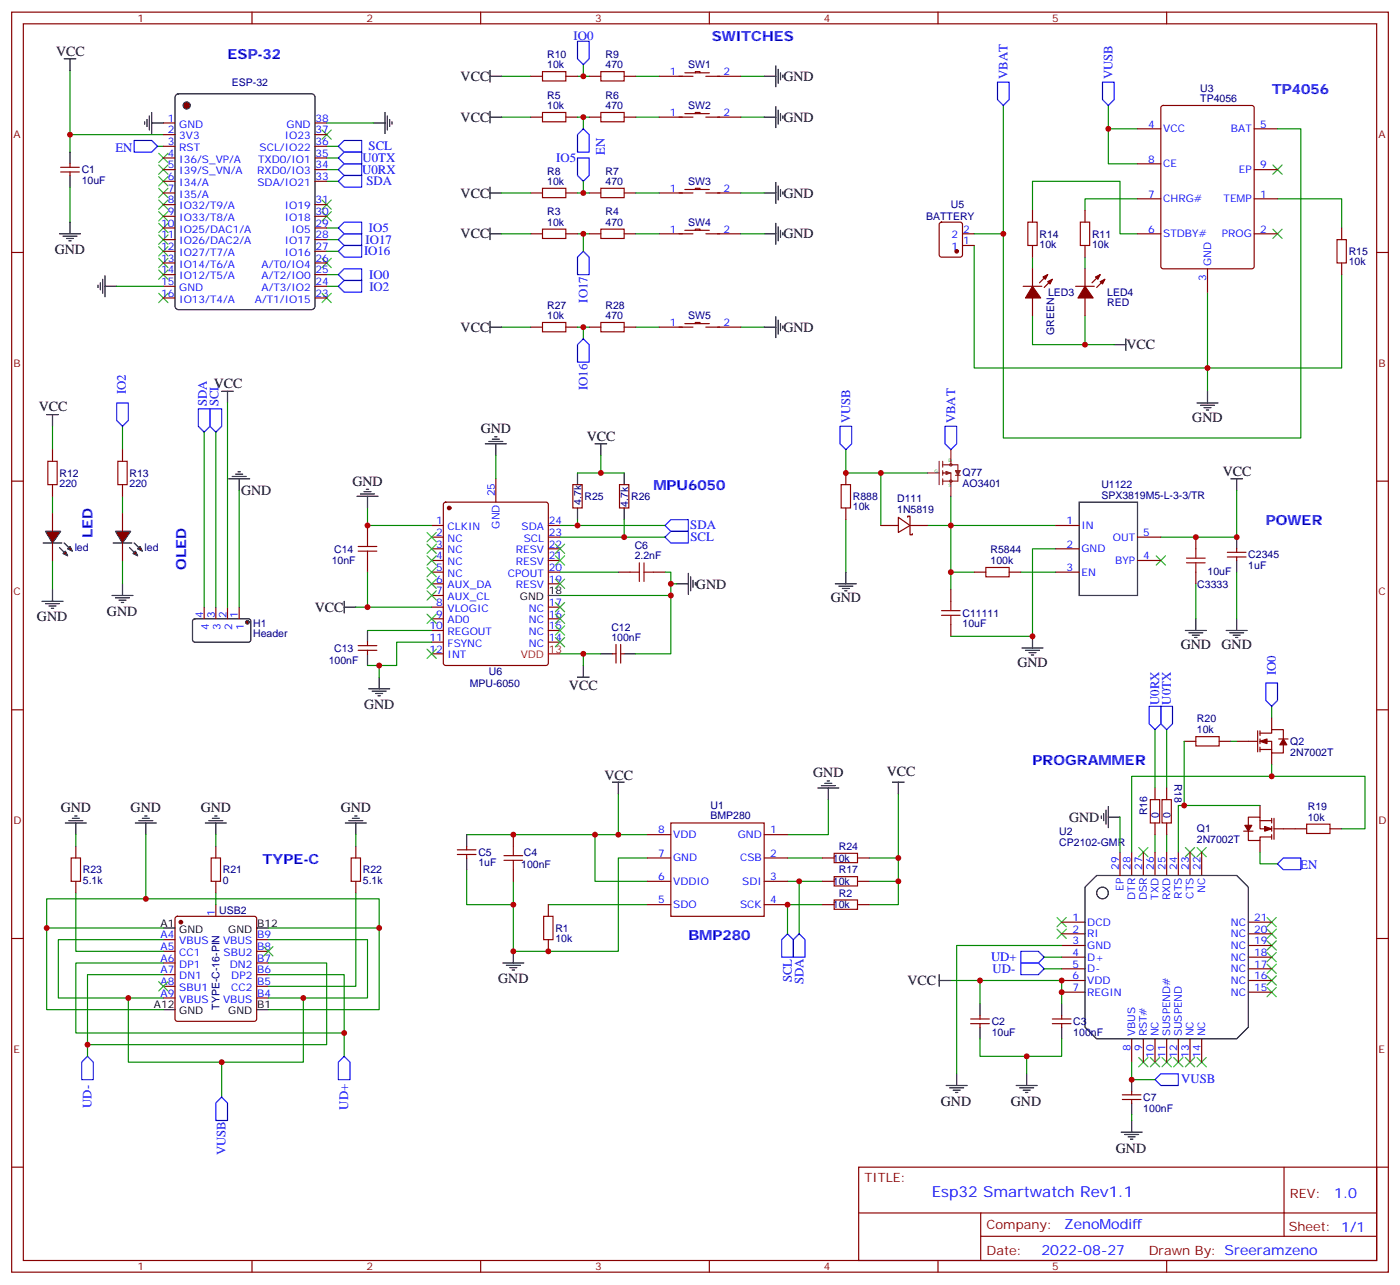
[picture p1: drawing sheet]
<svg xmlns="http://www.w3.org/2000/svg" width="423mm" height="389mm" viewBox="0 0 423 389" stroke-linecap="round" stroke-linejoin="round" font-family="sans-serif">
<g fill="none" stroke="#870000" stroke-width=".35">
<path d="M3.5 3.7h416.3v381h-416.3zM7.1 7.2h409.2v373.9h-409.2zM76.2 3.7v3.5M145.3 3.7v3.5M214.5 3.7v3.5M283.6 3.7v3.5M352.8 3.7v3.5M18.3 52h5.7M18.3 50.6h5.7M21.2 49.5v1.1M21.2 52v1.1M3.5 76.3h3.6"/>
<path d="M416.3 76.3h3.5M3.5 145.5h3.6M416.3 145.5h3.5M3.5 214.6h3.6M416.3 214.6h3.5M3.5 283.8h3.6M416.3 283.8h3.5M3.5 352.9h3.6M259.6 352.9h156.7v28.2h-156.7zM388.3 352.9v20.9M416.3 352.9h3.5M259.7 366.8h156.4"/>
<path d="M296.6 373.8h119.5M296.6 366.8v14.1M76.2 381.1v3.6M145.3 381.1v3.6M214.5 381.1v3.6M283.6 381.1v3.6M352.8 381.1v3.6"/>
</g>
<g fill="none" stroke="#008700" stroke-width=".35">
<path d="M21.2 21.3v19.4h28.2M21.2 40.7v5.3M21.2 56.6v10.6M47.6 44.2h1.8M98.8 44.2h3.5M98.8 54.8h3.5M98.8 51.3h3.5M98.8 47.8h3.5M98.8 68.9h3.5M98.8 72.5h3.5M98.8 86.6h3.5M98.8 83h3.5"/>
<path d="M15.9 128.9v7.1M15.9 150.1v5.3M15.9 169.5v8.8"/>
</g>
<g fill="none" stroke="#3c3" stroke-width=".35">
<path d="M97.4 39.3l2.8 2.8M100.2 39.3l-2.8 2.8M48 56.9l2.8 2.9M48 53.4l2.8 2.8M48 49.9l2.8 2.8M48 46.4l2.8 2.8M50.8 56.9l-2.8 2.9M50.8 53.4l-2.8 2.8M50.8 49.9l-2.8 2.8M50.8 46.4l-2.8 2.8M48 78.1l2.8 2.8M48 74.6l2.8 2.8"/>
<path d="M48 71l2.8 2.9M48 67.5l2.8 2.8M48 64l2.8 2.8M48 60.5l2.8 2.8M50.8 78.1l-2.8 2.8M50.8 74.6l-2.8 2.8M50.8 71l-2.8 2.9M50.8 67.5l-2.8 2.8M50.8 64l-2.8 2.8M50.8 60.5l-2.8 2.8M97.4 78.1l2.8 2.8M97.4 64l2.8 2.8"/>
<path d="M97.4 60.5l2.8 2.8M100.2 78.1l-2.8 2.8M100.2 64l-2.8 2.8M100.2 60.5l-2.8 2.8M48 88.7l2.8 2.8M48 81.6l2.8 2.9M50.8 88.7l-2.8 2.8M50.8 81.6l-2.8 2.9M97.4 88.7l2.8 2.8M100.2 88.7l-2.8 2.8"/>
</g>
<g fill="none" stroke="#000" stroke-width=".35">
<path d="M21.2 46v3.5M21.2 53.1v3.5M18 70.7h6.3M19 71.4h4.3M20.1 72.1h2.1M20.8 72.8h.7M21.2 67.2v3.5M14.1 125.4h3.5M15.9 125.4v3.5M15.9 178.3v3.5M12.7 181.8h6.3M13.8 182.5h4.2"/>
<path d="M14.8 183.2h2.1M15.5 183.9h.7"/>
</g>
<g fill="#870000" stroke="#000" stroke-width=".35">
<path d="M13.8 160.7h4.5l-2.4 3.5z"/>
<path d="M13.1 164.2h5.6z"/>
<path d="M19.4 164.2l1.4 1.4z"/>
<path d="M18 165.6l1.4 1.4z"/>
<path d="M20.5 165.9l.7-.7 .7 1.5z"/>
<path d="M19 167.4l.8-.7 .7 1.4z"/>
</g>
<path d="M15.9 136v3.5M15.9 146.5v3.6M15.9 155.4v5.3M15.9 164.2v5.3" fill="none" stroke="#870000" stroke-width=".35"/>
<path d="M14.5 139.5h2.8v7h-2.8z" fill="none" stroke="#a10000" stroke-width=".35"/>
<path d="M37 128.9v7.1M37 150.1v5.3M37 169.5v7" fill="none" stroke="#008700" stroke-width=".35"/>
<path d="M35.3 121.8h3.5v5.3l-1.8 1.8-1.7-1.8z" fill="none" stroke="#00f" stroke-width=".35"/>
<path d="M37 176.5v3.6M33.9 180.1h6.3M34.9 180.8h4.3M36 181.5h2.1M36.7 182.2h.7" fill="none" stroke="#000" stroke-width=".35"/>
<g fill="#870000" stroke="#000" stroke-width=".35">
<path d="M34.9 160.7h4.6l-2.5 3.5z"/>
<path d="M34.2 164.2h5.7z"/>
<path d="M40.6 164.2l1.4 1.4z"/>
<path d="M39.2 165.6l1.4 1.4z"/>
<path d="M41.6 165.9l.7-.7 .7 1.5z"/>
<path d="M40.9 166.7l.7 1.4-1.4-.7z"/>
</g>
<path d="M37 136v3.5M37 146.5v3.6M37 155.4v5.3M37 164.2v5.3" fill="none" stroke="#870000" stroke-width=".35"/>
<path d="M35.6 139.5h2.9v7h-2.9z" fill="none" stroke="#a10000" stroke-width=".35"/>
<path d="M102.3 83l1.8-1.7h5.3v3.5h-5.3z" fill="none" stroke="#00f" stroke-width=".35"/>
<path d="M53.2 28.8l.8-.4h40.2l.8 .4 .2 .6v63.2l-.4 .8-.6 .2h-40.2l-.9-.5-.2-.5v-63.2z" fill="none" stroke="#000" stroke-width=".35"/>
<circle cx="56.4" cy="31.9" r="1.06" fill="#870000" stroke="#000" stroke-width=".35"/>
<g fill="none" stroke="#870000" stroke-width=".35">
<path d="M49.4 37.2h3.5M95.2 37.2h3.6M160.5 35.4h3.5M160.5 23.1h3.5M171.1 35.4h3.5M171.1 23.1h3.5M178.2 35.4h3.5M178.2 23.1h3.5M188.7 35.4h3.6M188.7 23.1h3.6M199.3 35.4h10.2M199.3 23.1h10.2"/>
<path d="M207.1 34.4h7.4M207.1 22h7.4M210.3 34.4v-.4h1.4v.4M210.3 22v-.3h1.4v.3M213.4 35.4h10.6M213.4 23.1h10.6M49.4 40.7h3.5M49.4 44.2h3.5M49.4 47.8h3.5M49.4 51.3h3.5M49.4 54.8h3.5M49.4 58.3h3.5"/>
<path d="M95.2 40.7h3.6M95.2 44.2h3.6M95.2 47.8h3.6M95.2 51.3h3.6M95.2 54.8h3.6M160.5 58.3h3.5M171.1 58.3h3.5M178.2 58.3h3.5M188.7 58.3h3.6M199.3 58.3h10.2M207.1 57.3h7.4M210.3 57.3v-.4h1.4v.4"/>
<path d="M213.4 58.3h10.6M49.4 61.9h3.5M49.4 65.4h3.5M49.4 68.9h3.5M49.4 72.5h3.5M49.4 76h3.5M49.4 79.5h3.5M95.2 61.9h3.6M95.2 65.4h3.6M95.2 68.9h3.6M95.2 72.5h3.6M95.2 76h3.6"/>
<path d="M95.2 79.5h3.6M160.5 70.7h3.5M171.1 70.7h3.5M178.2 70.7h3.5M188.7 70.7h3.6M199.3 70.7h10.2M207.1 69.6h7.4M210.3 69.6v-.3h1.4v.3M213.4 70.7h10.6M49.4 83h3.5M49.4 86.6h3.5M49.4 90.1h3.5"/>
<path d="M95.2 83h3.6M95.2 86.6h3.6M95.2 90.1h3.6"/>
</g>
<path d="M174.6 12.5h3.6v5.3l-1.8 1.7-1.8-1.7zM176.4 38.9l1.8 1.8v5.3h-3.6v-5.3zM40.6 42.5h5.3l1.7 1.7-1.7 1.8h-5.3zM102.3 54.8l1.8-1.7h5.3v3.5h-5.3zM102.3 51.3l1.8-1.8h5.3v3.6h-5.3zM104.1 46h5.3v3.5h-5.3l-1.8-1.7zM104.1 42.5h5.3v3.5h-5.3l-1.8-1.8zM174.6 47.8h3.6v5.3l-1.8 1.7-1.8-1.7zM104.1 70.7h5.3v3.5h-5.3l-1.8-1.7zM104.1 67.2h5.3v3.5h-5.3l-1.8-1.8zM174.6 77.8l1.8-1.8 1.8 1.8v5.2h-3.6zM102.3 86.6l1.8-1.8h5.3v3.5h-5.3z" fill="none" stroke="#00f" stroke-width=".35"/>
<g fill="none" stroke="#000" stroke-width=".35">
<path d="M19.4 17.8h3.5M21.2 17.8v3.5M234.6 19.9v6.3M43.7 36.8v.7M44.4 36.1v2.1M45.2 35.1v4.2M45.9 37.2h3.5M45.9 34v6.4M112.9 37.2h3.5M116.4 34v6.4M117.1 35.1v4.2M117.8 36.1v2.1"/>
<path d="M118.5 36.8v.7M148.2 21.3v3.5M148.2 33.7v3.5M148.2 35.4h3.5M148.2 23.1h3.5M231.1 35.4h3.5M231.1 23.1h3.5M234.6 32.2v6.4M235.3 21v4.2M235.3 33.3v4.2M236 22v2.1M236 34.4v2.1"/>
<path d="M236.7 22.7v.7M236.7 35.1v.7M148.2 58.3h3.5M148.2 56.6v3.5M231.1 58.3h3.5M234.6 55.2v6.3M235.3 56.2v4.3M236 57.3v2.1M236.7 58v.7M148.2 68.9v3.6M148.2 70.7h3.5M231.1 70.7h3.5"/>
<path d="M234.6 67.5v6.4M235.3 68.6v4.2M236 69.6v2.2M236.7 70.3v.7M29.6 86.2v.7M30.3 85.5v2.1M31 84.5v4.2M31.7 86.6h3.6M31.7 83.4v6.3M58.4 187.3l.5-.2 16.5 .1 .4 .6v5.9l-.7 .5-16.5-.1-.4-.6v-5.7z"/>
</g>
<g fill="none" stroke="#008700" stroke-width=".35">
<path d="M176.4 19.5v3.6M98.8 37.2h14.1M151.7 35.4h8.8M151.7 23.1h8.8M174.6 35.4h3.6M174.6 23.1h3.6M176.4 35.4v3.5M192.3 35.4h7M192.3 23.1h7M224 35.4h7.1M224 23.1h7.1M151.7 58.3h8.8"/>
<path d="M174.6 58.3h3.6M176.4 54.8v3.5M192.3 58.3h7M224 58.3h7.1M151.7 70.7h8.8M174.6 70.7h3.6M176.4 70.7v5.3M192.3 70.7h7M224 70.7h7.1M35.3 86.6h14.1"/>
</g>
<path d="M164 34h7.1v2.8h-7.1zM164 21.7h7.1v2.8h-7.1zM181.7 34h7v2.8h-7zM181.7 21.7h7v2.8h-7zM164 56.9h7.1v2.9h-7.1zM181.7 56.9h7v2.9h-7zM164 69.3h7.1v2.8h-7.1zM181.7 69.3h7v2.8h-7z" fill="none" stroke="#a10000" stroke-width=".35"/>
<circle cx="74.8" cy="188.2" r=".53" fill="#870000" stroke="#000" stroke-width=".35"/>
<g fill="none" stroke="#870000" stroke-width=".35">
<path d="M344 38.9h7M351.2 32.1l.5-.2h26.8l.7 .4v48.3l-.4 .6-27.1 .1-.6-.5-.1-48.2zM379.2 38.9h7.1M344 49.5h7M379.2 51.3h7.1M284.2 67.4l.5-.2h5.6l.7 .4v9.4l-.4 .7-5.9 .1-.7-.5v-9.4zM291 74.2h3.6M291 70.7h3.6M312.2 63.6v3.6M312.2 74.2v3.6M328.1 63.6v3.6M328.1 74.2v3.6"/>
<path d="M344 70.7h7M344 60.1h7M379.2 70.7h7.1M379.2 60.1h7.1M405.7 68.9v3.6M405.7 79.5v3.5M160.5 98.9h3.5M171.1 98.9h3.5M178.2 98.9h3.5M188.7 98.9h3.6M199.3 98.9h10.2M207.1 97.9h7.4"/>
<path d="M210.3 97.9v-.4h1.4v.4M213.4 98.9h10.6M309.4 86.6h5.6M312.2 81.3v5.3M312.2 90.1v5.3M316.8 83l-2.5 2.5M318.2 84.5l-2.5 2.4M325.3 86.6h5.6M328.1 81.3v5.3M328.1 90.1v5.3M332.7 83l-2.5 2.5M334.1 84.5l-2.5 2.4"/>
<path d="M365.1 81.3v7M111.1 158.9v3.5M130.5 158.9h3.6M134.3 152l.5-.2h30.3l.7 .5v48.2l-.5 .7h-30.5l-.7-.4v-48.3zM149.9 144.8v7M165.8 158.9h3.5M173.2 146.5h2.8v7.1h-2.8zM187.3 146.5h2.8v7.1h-2.8zM255.8 143v3.5M255.8 153.6v3.5M266.3 158.9h5.3M271.6 156.4l3.6 2.5-3.6 2.1z"/>
<path d="M274.5 156.4v-.3h.7v2.8M275.2 158.9v2.8h.7v-.3M275.2 158.9h5.3M319.3 158.9h7M111.1 169.5v3.5M130.5 162.4h3.6M130.5 165.9h3.6M130.5 169.5h3.6M130.5 173h3.6M130.5 176.5h3.6M165.8 162.4h3.5M165.8 165.9h3.5"/>
<path d="M165.8 169.5h3.5M165.8 173h3.5M165.8 176.5h3.5M187 173h3.5M197.6 173h3.5M287.5 178.3v3.5M294.6 173h3.5M305.2 173h3.5M319.3 165.9h7M319.3 173h7M344 162.4h7M344 169.5h7"/>
<path d="M361.6 162.4v3.5M361.6 173v3.5M371.1 168.4h5.7M371.1 167h5.7M373.9 165.9v1.1M373.9 168.4v1.1M61.7 183.6v3.5M65.3 183.6v3.5M68.8 183.6v3.5M72.3 183.6v3.5M108.3 195.2h5.6M108.3 196.6h5.6"/>
<path d="M111.1 194.2v1M111.1 196.6v1.1M130.5 180.1h3.6M130.5 183.6h3.6M130.5 187.1h3.6M130.5 190.6h3.6M130.5 194.2h3.6M130.5 197.7h3.6M165.8 183.6h3.5M165.8 187.1h3.5M165.8 190.6h3.5M165.8 194.2h3.5"/>
<path d="M185.2 197.7h1.1M186.3 194.9v5.6M187.7 197.7h1M187.7 194.9v5.6M287.5 188.9v3.5M384.5 217.1v3.5M349.2 238.3v3.5M352.8 238.3v3.5M358.1 224.2h3.5M368.7 224.2h3.5M373.9 224.2h6.4M380.3 221v6.3"/>
<path d="M381 224.2h3.5v3.5h3.6v-2.5M381 221.7h3.5v-1.1h3.6v2.8M381 221v1.4M381 223.4v1.5M381 225.9v1.4M381 226.6h3.5M384.5 227.7v3.5M386.6 223.4h2.9M22.9 255.9v3.5M65.3 255.9v3.5M107.6 255.9v3.5M138.3 258.4h5.6"/>
<path d="M138.3 257h5.6M141.1 255.9v1.1M141.1 258.4v1M155.2 252.4v3.5M195.8 259.4h7M195.8 252.4h7M202.8 248.8h28.3v28.3h-28.3zM231.1 259.4h7M231.1 252.4h7M248.7 259.4h3.5M259.3 259.4h3.5M338.7 257.7v7"/>
<path d="M342.2 257.7v7M345.7 257.7v7M349.2 248.8v3.6M349.2 257.7v7M352.8 248.8v3.6M352.8 257.7v7M356.3 257.7v7M359.8 257.7v7M363.4 257.7v7M376.1 251.3h2.8M377.5 249.6v-2.5h3.5v3.5h3.5M377.5 251.3v2.8h3.5v-1h3.5"/>
<path d="M381 243.6v3.5M381 254.1v3.6M381 248.1h3.5M384.5 247.4v1.4M384.5 249.9v1.4M384.5 252.4v1.4M385.2 250.6h9.9M385.2 247.4v6.4M402.2 250.6h3.5M22.9 266.5v3.5M53.2 277.3l.4-.2h23.3l.5 .2 .2 .5v30.3l-.2 .5-.5 .2h-23.3l-.5-.2-.2-.5v-30.3zM65.3 266.5v3.5"/>
<path d="M65.3 273.5v3.6M107.6 266.5v3.5M155.2 263v3.5M165.8 273.5v3.6M195.8 273.5h7M195.8 266.5h7M231.1 273.5h7M231.1 266.5h7M248.7 273.5h3.5M248.7 266.5h3.5M259.3 273.5h3.5M259.3 266.5h3.5"/>
<path d="M321 278.8h7.1M377.5 278.8h7M49.4 284.1h3.5M49.4 287.7h3.5M49.4 291.2h3.5M49.4 294.7h3.5M49.4 298.2h3.5M77.6 284.1h3.5M77.6 287.7h3.5M77.6 291.2h3.5M77.6 294.7h3.5M77.6 298.2h3.5"/>
<path d="M165.8 284.1v3.6M321 282.4h7.1M321 285.9h7.1M321 289.4h7.1M321 292.9h7.1M321 296.5h7.1M377.5 282.4h7M377.5 285.9h7M377.5 289.4h7M377.5 292.9h7M377.5 296.5h7M49.4 301.8h3.5"/>
<path d="M77.6 301.8h3.5M293.5 308.1h5.7M293.5 309.5h5.7M296.3 307.1v1M296.3 309.5v1.1M318.2 308.1h5.6M318.2 309.5h5.6M321 300h7.1M321 307.1v1M321 309.5v1.1M342.2 314.1v7.1M345.7 314.1v7.1"/>
<path d="M349.2 314.1v7.1M352.8 314.1v7.1M356.3 314.1v7.1M359.8 314.1v7.1M363.4 314.1v7.1M377.5 300h7M339.4 331h5.6M339.4 332.5h5.6M342.2 330v1M342.2 332.5v1"/>
</g>
<g fill="none" stroke="#000" stroke-width=".35">
<path d="M148.2 98.9h3.5M148.2 97.2v3.5M231.1 98.9h3.5M234.6 95.7v6.4M235.3 96.8v4.2M236 97.9v2.1M236.7 98.6v.7M67 118.3h3.6M68.8 118.3v3.5M336.9 104.2h3.5M340.4 102.4v3.6M365.1 118.3v3.5"/>
<path d="M146.8 134.2h6.3M147.8 133.5h4.2M148.9 132.8h2.1M149.6 132.1h.7M149.9 134.2v3.5M179.9 134.2h3.5M181.7 134.2v3.5M361.9 121.8h6.4M363 122.6h4.2M364.1 123.3h2.1M364.8 124h.7M69.1 144.8h6.4"/>
<path d="M70.2 144.1h4.2M71.3 143.4h2.1M72 142.7h.7M72.3 144.8v3.5M107.9 150.1h6.4M109 149.4h4.2M110.1 148.7h2.1M110.8 148h.7M111.1 150.1v3.5M174.6 143v3.5M174.6 153.6v3.5M188.7 143v3.5"/>
<path d="M188.7 153.6v3.5M326.3 151.8h17.7v28.3h-17.7zM372.2 144.8h3.5M373.9 144.8v3.5M204.6 176.5h3.5M208.1 173.4v6.3M208.8 174.4v4.2M209.5 175.5v2.1M210.3 176.2v.7M252.6 176.5h6.3M253.6 177.2h4.3M254.7 177.9h2.1"/>
<path d="M255.4 178.6h.7M255.8 173v3.5M373.9 162.4v3.5M373.9 169.5v3.5M104.1 183.6h3.5M104.1 181.8v3.5M111.1 190.6v3.6M111.1 197.7v3.5M165.8 180.1h3.5M181.7 197.7h3.5M188.7 197.7h3.6M309 195.9h6.4"/>
<path d="M310.1 196.6h4.2M311.1 197.3h2.2M311.9 198h.7M312.2 192.4v3.5M358.4 190.6h6.4M359.5 191.3h4.2M360.5 192.1h2.2M361.2 192.8h.7M361.6 187.1v3.5M370.8 190.6h6.3M371.8 191.3h4.3M372.9 192.1h2.1"/>
<path d="M373.6 192.8h.7M373.9 187.1v3.5M111.5 208.3h6.3M112.5 209h4.3M113.6 209.7h2.1M114.3 210.4h.7M114.7 204.8v3.5M174.6 204.8h3.6M176.4 201.2v3.6M185.2 236.5h3.5M187 236.5v3.5M247.3 238.3h6.3"/>
<path d="M248.4 237.6h4.2M249.4 236.9h2.1M250.1 236.1h.7M250.5 238.3v3.5M269.9 236.5h3.5M271.6 236.5v3.5M19.8 248.8h6.3M20.8 248.1h4.2M21.9 247.4h2.1M22.6 246.7h.7M22.9 248.8v3.6M40.9 248.8h6.4"/>
<path d="M42 248.1h4.2M43 247.4h2.2M43.7 246.7h.7M44.1 248.8v3.6M62.1 248.8h6.3M63.1 248.1h4.3M64.2 247.4h2.1M64.9 246.7h.7M65.3 248.8v3.6M104.4 248.8h6.4M105.5 248.1h4.2M106.5 247.4h2.2"/>
<path d="M107.2 246.7h.7M107.6 248.8v3.6M141.1 252.4v3.5M141.1 259.4v3.6M333 246.7v.7M333.7 246v2.1M334.4 245v4.2M335.1 247.1h3.6M335.1 243.9v6.4M331.6 264.7h42.3l3.6 3.6v42.3l-3.6 3.5h-42.3l-3.5-3.5v-42.3zM49.4 280.6h3.5M77.6 280.6h3.5"/>
<path d="M152 291.2h6.4M153.1 291.9h4.2M154.2 292.6h2.1M154.9 293.3h.7M155.2 287.7v3.5M284 296.5h3.5M284 294.7v3.5M49.4 305.3h3.5M77.6 305.3h3.5M296.3 303.5v3.6M296.3 310.6v3.5M321 303.5v3.6"/>
<path d="M321 310.6v3.5M286.1 328.2h6.4M287.2 328.9h4.2M288.2 329.6h2.1M288.9 330.3h.7M289.3 324.7v3.5M307.3 328.2h6.3M308.3 328.9h4.3M309.4 329.6h2.1M310.1 330.3h.7M310.4 324.7v3.5M342.2 326.5v3.5"/>
<path d="M342.2 333.5v3.5M342.2 338.8v3.5M339 342.3h6.4M340.1 343h4.2M341.1 343.7h2.2M341.8 344.5h.7"/>
<circle cx="333.4" cy="270" r="1.76"/>
</g>
<g fill="none" stroke="#008700" stroke-width=".35">
<path d="M303.4 31.9v38.8M335.1 31.9v7M344 38.9h-8.9v10.6h8.9M386.3 38.9h7v93.5h-89.9v-61.7h-8.8M98.8 76h3.5M294.6 74.2v37.1h70.5v-23M312.2 63.6v-8.8h26.5v15.9h5.3M312.2 77.8v3.5M328.1 77.8v3.5M344 60.1h-15.9v3.5M386.3 60.1h19.4v8.8M151.7 98.9h8.8"/>
<path d="M174.6 98.9h3.6M176.4 98.9v3.5M192.3 98.9h7M224 98.9h7.1M312.2 95.4v8.8h15.9v-8.8M405.7 83v28.3h-40.6v7M328.1 104.2h8.8M61.7 130.7v52.9M65.3 130.7v52.9M68.8 121.8v61.8M149.9 137.7v7.1M181.7 137.7v5.3"/>
<path d="M255.8 136v7h24.7M72.3 148.3v35.3M111.1 153.6v5.3h19.4M174.6 157.1v1.8h-5.3M174.6 143h14.1M174.6 158.9h26.5M188.7 157.1v5.3h-19.4M255.8 157.1v15.9M266.3 143v15.9M287.5 150.1v8.8h-7M319.3 158.9h-31.8v14.1h7.1M373.9 148.3v14.1h-22.9"/>
<path d="M111.1 173v10.6h19.4M169.3 173h17.7M188.7 162.4h12.4M201.1 173h1.7v7.1h-33.5M202.8 176.5h1.8M287.5 173v5.3M308.7 173h10.6M319.3 165.9h-7.1v26.5h-24.7M361.6 176.5v10.6M373.9 173v14.1M107.6 183.6h3.5M111.1 190.6h19.4"/>
<path d="M130.5 194.2h-10.6v7h-8.8M169.3 197.7h12.4M176.4 197.7v3.5M202.8 180.1v17.6h-10.5M114.7 201.2v3.6M384.5 213.6v3.5M349.2 220.6v17.7M352.8 220.6v17.7M358.1 224.2v19.4M372.2 224.2h1.7M384.5 231.2v3.5h-42.3v23M384.5 234.7h28.2v15.9h-7"/>
<path d="M22.9 252.4v3.5M44.1 252.4v19.4M65.3 252.4v3.5M107.6 252.4v3.5M141.1 252.4h54.7M179.9 252.4v14.1h15.9M187 240v12.4M195.8 259.4h-8.8v28.3h-31.8v-14.2M238.1 259.4h10.6M250.5 241.8v10.6h-12.4M262.8 259.4h8.8v14.1h-8.8M271.6 240v19.4"/>
<path d="M338.7 247.1v10.6M349.2 252.4v5.3M352.8 252.4v5.3M381 243.6h-24.7v14.1M381 257.7v3.5h5.3M22.9 270v17.7h26.5M65.3 270v3.5M107.6 270v28.2h-26.5M141.1 263v10.5h14.1v-7M165.8 273.5h30M238.1 266.5h10.6M241.7 266.5v15.9"/>
<path d="M248.7 273.5h-10.6v8.9M262.8 266.5h8.8M14.1 280.6v-8.8h100.6v8.8M49.4 280.6h-35.3v24.7h35.3M49.4 284.1h-31.8v17.7h31.8M49.4 291.2h-26.5v21.1h81.2v-17.6h-23M81.1 280.6h33.6v24.7h-33.6M81.1 284.1h30v17.7h-30M81.1 291.2h17.7v24.7h-72.3v-21.2h22.9M287.5 296.5h8.8M315.7 289.4h5.3M315.7 292.9h5.3"/>
<path d="M321 285.9h-31.7v38.8M26.5 315.9v3.5M38.8 301.8v19.4h52.9v-19.4M104.1 312.3v7.1M296.3 303.5v-7h24.7v7M296.3 314.1v5.3h24.7v-5.3M310.4 319.4v5.3M67 321.2v10.6M342.2 321.2v5.3h7M342.2 337v1.8"/>
</g>
<g fill="none" stroke="#00f" stroke-width=".35">
<path d="M301.6 24.8h3.6v5.3l-1.8 1.8-1.8-1.8zM333.4 24.8h3.5v5.3l-1.8 1.8-1.7-1.8zM104.1 74.2h5.3v3.6h-5.3l-1.8-1.8zM176.4 102.4l1.8 1.8v5.3h-3.6v-5.3zM60 123.6h3.5v5.3l-1.8 1.8-1.7-1.8zM63.5 123.6h3.5v5.3l-1.7 1.8-1.8-1.8zM254 128.9h3.5v5.3l-1.7 1.8-1.8-1.8zM285.8 128.9h3.5v5.3l-1.8 1.8-1.7-1.8zM201.1 158.9l1.7-1.8h5.3v3.6h-5.3zM201.1 162.4l1.7-1.7h5.3v3.5h-5.3zM347.5 213.6h3.5v5.3l-1.8 1.7-1.7-1.7zM351 213.6h3.5v5.3l-1.7 1.7-1.8-1.7z"/>
<path d="M382.8 206.5h3.5v5.3l-1.8 1.8-1.7-1.8zM388.1 259.4h5.2v3.6h-5.2l-1.8-1.8zM238.1 282.4l1.8 1.7v5.3h-3.5v-5.3zM241.7 282.4l1.7 1.7v5.3h-3.5v-5.3zM308.7 287.7h5.3l1.7 1.7-1.7 1.8h-5.3zM308.7 291.2h5.3l1.7 1.7-1.7 1.8h-5.3zM26.5 319.4l1.7 1.8v5.3h-3.5v-5.3zM104.1 319.4l1.7 1.8v5.3h-3.5v-5.3zM67 331.8l1.8 1.7v5.3h-3.5v-5.3zM349.2 326.5l1.8-1.8h5.3v3.5h-5.3z"/>
</g>
<g fill="none" stroke="#3c3" stroke-width=".35">
<path d="M384.9 49.9l2.8 2.8M387.7 49.9l-2.8 2.8M384.9 69.3l2.8 2.8M387.7 69.3l-2.8 2.8M129.1 161l2.8 2.8M129.1 164.5l2.8 2.9M129.1 168.1l2.8 2.8M129.1 171.6l2.8 2.8M129.1 175.1l2.8 2.8M129.1 178.6l2.8 2.9M131.9 161l-2.8 2.8M131.9 164.5l-2.8 2.9"/>
<path d="M131.9 168.1l-2.8 2.8M131.9 171.6l-2.8 2.8M131.9 175.1l-2.8 2.8M131.9 178.6l-2.8 2.9M167.9 175.1l2.8 2.8M167.9 164.5l2.8 2.9M167.9 168.1l2.8 2.8M170.7 175.1l-2.8 2.8M170.7 164.5l-2.8 2.9M170.7 168.1l-2.8 2.8M349.6 168.1l2.8 2.8M352.4 168.1l-2.8 2.8"/>
<path d="M129.1 185.7l2.8 2.8M129.1 196.3l2.8 2.8M131.9 185.7l-2.8 2.8M131.9 196.3l-2.8 2.8M167.9 192.8l2.8 2.8M167.9 189.2l2.8 2.9M167.9 185.7l2.8 2.8M167.9 182.2l2.8 2.8M170.7 192.8l-2.8 2.8M170.7 189.2l-2.8 2.9M170.7 185.7l-2.8 2.8M170.7 182.2l-2.8 2.8"/>
<path d="M344.3 256.3l2.8 2.8M347.1 256.3l-2.8 2.8M358.4 256.3l2.8 2.8M361.2 256.3l-2.8 2.8M361.9 256.3l2.9 2.8M364.8 256.3l-2.9 2.8M319.6 277.4l2.8 2.8M322.4 277.4l-2.8 2.8M383.1 277.4l2.8 2.8M385.9 277.4l-2.8 2.8M48 296.8l2.8 2.8M50.8 296.8l-2.8 2.8"/>
<path d="M79.7 286.2l2.8 2.9M82.5 286.2l-2.8 2.9M319.6 281l2.8 2.8M322.4 281l-2.8 2.8M383.1 298.6l2.8 2.8M383.1 295.1l2.8 2.8M383.1 291.5l2.8 2.9M383.1 288l2.8 2.8M383.1 284.5l2.8 2.8M383.1 281l2.8 2.8M385.9 298.6l-2.8 2.8M385.9 295.1l-2.8 2.8"/>
<path d="M385.9 291.5l-2.8 2.9M385.9 288l-2.8 2.8M385.9 284.5l-2.8 2.8M385.9 281l-2.8 2.8M344.3 319.8l2.8 2.8M347.1 319.8l-2.8 2.8M347.8 319.8l2.9 2.8M350.7 319.8l-2.9 2.8M351.4 319.8l2.8 2.8M354.2 319.8l-2.8 2.8M354.9 319.8l2.8 2.8M357.7 319.8l-2.8 2.8"/>
<path d="M358.4 319.8l2.8 2.8M361.2 319.8l-2.8 2.8M361.9 319.8l2.9 2.8M364.8 319.8l-2.9 2.8"/>
</g>
<g fill="none" stroke="#a10000" stroke-width=".35">
<path d="M310.8 67.2h2.8v7h-2.8zM326.7 67.2h2.8v7h-2.8zM404.3 72.5h2.8v7h-2.8zM164 97.5h7.1v2.8h-7.1zM181.7 97.5h7v2.8h-7zM254.4 146.5h2.8v7.1h-2.8zM108.3 166.7h5.6M108.3 165.2h5.6M111.1 162.4v2.8M111.1 166.7v2.8M190.5 173h2.8M193.3 170.2v5.6"/>
<path d="M194.7 173h2.9M194.7 170.2v5.6M298.1 171.6h7.1v2.8h-7.1zM358.8 168.8h5.6M358.8 170.2h5.6M361.6 165.9v2.9M361.6 170.2v2.8M284.7 184.6h5.6M284.7 186.1h5.6M287.5 181.8v2.8M287.5 186.1v2.8M361.6 222.7h7.1v2.9h-7.1z"/>
<path d="M21.5 259.4h2.8v7.1h-2.8zM63.9 259.4h2.8v7.1h-2.8zM106.2 259.4h2.8v7.1h-2.8zM152.4 258.7h5.6M155.2 255.9v2.8M252.2 258h7.1v2.8h-7.1zM347.8 241.8h2.9v7h-2.9zM351.4 241.8h2.8v7h-2.8zM395.1 249.2h7.1v2.8h-7.1zM152.4 260.1h5.6M155.2 260.1v2.9M164.4 277.1h2.8v7h-2.8z"/>
<path d="M252.2 272.1h7.1v2.9h-7.1zM252.2 265.1h7.1v2.8h-7.1z"/>
</g>
<g fill="#870000" stroke="#870000" stroke-width=".35">
<path d="M388.1 223.4l1 1.8h-2.1z"/>
<path d="M381 224.2l2.1-.8v1.5z"/>
<path d="M376.4 249.6h2.1l-1 1.7z"/>
<path d="M382.4 249.9l2.1 .7-2.1 .7z"/>
<path d="M312.2 86.6l2.5 3.5h-4.6z"/>
<path d="M316.8 85.2l1.4-.7-.7 1.4z"/>
<path d="M315.4 83.7l1.4-.7-.7 1.5z"/>
<path d="M328.1 86.6l2.5 3.5h-4.6z"/>
<path d="M332.7 85.2l1.4-.7-.7 1.4z"/>
<path d="M331.3 83.7l1.4-.7-.7 1.5z"/>
<circle cx="135.8" cy="153.6" r=".53"/>
<circle cx="54.7" cy="278.8" r=".53"/>
<circle cx="289.3" cy="76" r=".53"/>
</g>
<path d="M165.8 197.7h3.5" fill="none" stroke="#f00" stroke-width=".35"/>
<g fill="none" stroke="#8c2424" stroke-width=".35">
<path d="M284 139.5v7M285 139.5v1.8M287.5 136v4.5M280.5 143h3.5M285 140.5h4.6v5h-4.6M285 142.3v1.4M285 144.8v1.7M285 143h2.2M286.1 142.7l1.4 .3M286.1 142.7v.7M286.1 142.7l1.1 .3M286.1 142.7l.7 .3"/>
<path d="M287.2 143l-1.1 .4M287.5 143v7.1M287.5 143l-1.4 .4M288.9 142.3h1.4l-.7 1.4zM288.9 143.7h1.4M289.3 142.3l.3 .7M289.3 142.7l.3 .3M290 142.3l-.4 .7M290 142.7l-.4 .3"/>
<circle cx="287.5" cy="140.5" r=".35"/>
<circle cx="287.5" cy="145.5" r=".35"/>
</g>
<g fill="#c00">
<circle cx="21.2" cy="40.7" r=".88"/>
<circle cx="176.4" cy="58.3" r=".88"/>
<circle cx="176.4" cy="70.7" r=".88"/>
<circle cx="176.4" cy="35.4" r=".88"/>
<circle cx="176.4" cy="23.1" r=".88"/>
<circle cx="296.3" cy="296.5" r=".88"/>
<circle cx="321" cy="300" r=".88"/>
<circle cx="321" cy="296.5" r=".88"/>
<circle cx="358.1" cy="243.6" r=".88"/>
<circle cx="384.5" cy="234.7" r=".88"/>
<circle cx="310.4" cy="319.4" r=".88"/>
<circle cx="342.2" cy="326.5" r=".88"/>
<circle cx="155.2" cy="273.5" r=".88"/>
<circle cx="187" cy="252.4" r=".88"/>
<circle cx="271.6" cy="259.4" r=".88"/>
<circle cx="241.7" cy="266.5" r=".88"/>
<circle cx="238.1" cy="273.5" r=".88"/>
<circle cx="165.8" cy="287.7" r=".88"/>
<circle cx="155.2" cy="287.7" r=".88"/>
<circle cx="179.9" cy="252.4" r=".88"/>
<circle cx="155.2" cy="252.4" r=".88"/>
<circle cx="271.6" cy="266.5" r=".88"/>
<circle cx="188.7" cy="162.4" r=".88"/>
<circle cx="174.6" cy="158.9" r=".88"/>
<circle cx="181.7" cy="143" r=".88"/>
<circle cx="202.8" cy="176.5" r=".88"/>
<circle cx="202.8" cy="180.1" r=".88"/>
<circle cx="176.4" cy="197.7" r=".88"/>
<circle cx="114.7" cy="201.2" r=".88"/>
<circle cx="111.1" cy="158.9" r=".88"/>
<circle cx="111.1" cy="183.6" r=".88"/>
<circle cx="176.4" cy="98.9" r=".88"/>
<circle cx="67" cy="321.2" r=".88"/>
<circle cx="104.1" cy="312.3" r=".88"/>
<circle cx="26.5" cy="315.9" r=".88"/>
<circle cx="91.7" cy="301.8" r=".88"/>
<circle cx="38.8" cy="301.8" r=".88"/>
<circle cx="114.7" cy="280.6" r=".88"/>
<circle cx="14.1" cy="280.6" r=".88"/>
<circle cx="44.1" cy="271.8" r=".88"/>
<circle cx="303.4" cy="70.7" r=".88"/>
<circle cx="335.1" cy="38.9" r=".88"/>
<circle cx="365.1" cy="111.3" r=".88"/>
<circle cx="328.1" cy="104.2" r=".88"/>
<circle cx="373.9" cy="162.4" r=".88"/>
<circle cx="361.6" cy="162.4" r=".88"/>
<circle cx="312.2" cy="192.4" r=".88"/>
<circle cx="287.5" cy="173" r=".88"/>
<circle cx="287.5" cy="158.9" r=".88"/>
<circle cx="266.3" cy="143" r=".88"/>
<circle cx="255.8" cy="143" r=".88"/>
</g>
<text font-size="4.6" fill="#00f" x="281.7" y="361.9">Esp32 Smartwatch Rev1.1</text>
<g font-size="4.2">
<text x="16.9" y="17.1">VCC</text>
<text x="139.3" y="24.5">VCC</text>
<text x="236.9" y="24.5">GND</text>
<text x="139.3" y="36.8">VCC</text>
<text x="236.9" y="36.8">GND</text>
<text x="139.3" y="59.8">VCC</text>
<text x="236.9" y="59.8">GND</text>
<text x="16.5" y="76.8">GND</text>
<text x="139.3" y="72.1">VCC</text>
<text x="236.9" y="72.1">GND</text>
<text x="139.3" y="100.3">VCC</text>
<text x="236.9" y="100.3">GND</text>
<text x="340.6" y="105.6">VCC</text>
<text x="64.7" y="117.2">VCC</text>
<text x="11.8" y="124.3">VCC</text>
<text x="145.3" y="131">GND</text>
<text x="360.5" y="127.5">GND</text>
<text x="177.4" y="133.5">VCC</text>
<text x="72.9" y="149.7">GND</text>
<text x="106.5" y="146.9">GND</text>
<text x="369.7" y="144.1">VCC</text>
<text x="210.4" y="178">GND</text>
<text x="95.2" y="185">VCC</text>
<text x="251.2" y="182.2">GND</text>
<text x="11.2" y="187.9">GND</text>
<text x="32.3" y="186.1">GND</text>
<text x="357" y="196.3">GND</text>
<text x="369.4" y="196.3">GND</text>
<text x="307.6" y="201.6">GND</text>
<text x="172" y="208.7">VCC</text>
<text x="110.1" y="214.4">GND</text>
<text x="182.7" y="235.8">VCC</text>
<text x="245.9" y="235.1">GND</text>
<text x="268.1" y="234.7">VCC</text>
<text x="18.3" y="245.7">GND</text>
<text x="39.5" y="245.7">GND</text>
<text x="60.7" y="245.7">GND</text>
<text x="103" y="245.7">GND</text>
<text x="323.2" y="248.6">GND</text>
<text x="150.6" y="297.2">GND</text>
<text x="274.4" y="297.9">VCC</text>
<text x="284.5" y="334.4">GND</text>
<text x="305.6" y="334.4">GND</text>
<text x="337.4" y="348.5">GND</text>
</g>
<g font-size="4.2" fill="#00f">
<text x="68.8" y="17.8">ESP-32</text>
<text x="215.2" y="12.5">SWITCHES</text>
<text x="384.5" y="28.4">TP4056</text>
<text x="197.6" y="148.3">MPU6050</text>
<text x="382.8" y="158.9">POWER</text>
<text x="28" y="162.8" transform="rotate(-90 28 162.8)">LED</text>
<text x="56.3" y="172.3" transform="rotate(-90 56.3 172.3)">OLED</text>
<text x="312.2" y="231.2">PROGRAMMER</text>
<text x="79.4" y="261.2">TYPE-C</text>
<text x="208.1" y="284.1">BMP280</text>
<text x="403.4" y="362.2">1.0</text>
<text x="321.8" y="371.7">ZenoModiff</text>
<text x="314.9" y="379.5">2022-08-27</text>
</g>
<g font-size="3.9" fill="#00f">
<text x="173.4" y="12">IO0</text>
<text x="304.7" y="24" transform="rotate(-90 304.7 24)">VBAT</text>
<text x="336.4" y="24" transform="rotate(-90 336.4 24)">VUSB</text>
<text x="34.9" y="46">EN</text>
<text x="111.5" y="45.5">SCL</text>
<text x="182.9" y="46.8" transform="rotate(-90 182.9 46.8)">EN</text>
<text x="109.5" y="52.5">U0RX</text>
<text x="109.6" y="49">U0TX</text>
<text x="168.2" y="49">IO5</text>
<text x="110.8" y="56.1">SDA</text>
<text x="111.6" y="70.2">IO5</text>
<text x="110.1" y="77.2">IO16</text>
<text x="110.6" y="73.7">IO17</text>
<text x="111.7" y="84.3">IO0</text>
<text x="111.7" y="87.8">IO2</text>
<text x="177.7" y="91.5" transform="rotate(-90 177.7 91.5)">IO17</text>
<text x="38.1" y="119.2" transform="rotate(-90 38.1 119.2)">IO2</text>
<text x="177.7" y="117.9" transform="rotate(-90 177.7 117.9)">IO16</text>
<text x="62.5" y="122.9" transform="rotate(-90 62.5 122.9)">SDA</text>
<text x="66" y="122.9" transform="rotate(-90 66 122.9)">SCL</text>
<text x="257.1" y="128" transform="rotate(-90 257.1 128)">VUSB</text>
<text x="288.8" y="128" transform="rotate(-90 288.8 128)">VBAT</text>
<text x="208.7" y="160">SDA</text>
<text x="208.8" y="163.5">SCL</text>
<text x="385.8" y="204.2" transform="rotate(-90 385.8 204.2)">IO0</text>
<text x="350.5" y="213.1" transform="rotate(-90 350.5 213.1)">U0RX</text>
<text x="354" y="213" transform="rotate(-90 354 213)">U0TX</text>
<text x="393.2" y="262.6">EN</text>
<text x="299.7" y="290.7">UD+</text>
<text x="239.4" y="297" transform="rotate(-90 239.4 297)">SCL</text>
<text x="242.9" y="297.7" transform="rotate(-90 242.9 297.7)">SDA</text>
<text x="300.1" y="294.2">UD-</text>
<text x="357.2" y="327.5">VUSB</text>
<text x="27.6" y="335" transform="rotate(-90 27.6 335)">UD-</text>
<text x="105.3" y="335.5" transform="rotate(-90 105.3 335.5)">UD+</text>
<text x="68.2" y="349.4" transform="rotate(-90 68.2 349.4)">VUSB</text>
</g>
<g font-size="3.9" fill="#800">
<text x="261.4" y="357.5">TITLE:</text>
<text x="390" y="362.2">REV:</text>
<text x="298.3" y="371.7">Company:</text>
<text x="389.7" y="372.3">Sheet: 1/1</text>
<text x="298.3" y="379.4">Date:</text>
<text x="347.4" y="379.5">Drawn By: Sreeramzeno</text>
</g>
<g font-size="3.2" fill="#800">
<text x="41.6" y="6.7">1</text>
<text x="110.8" y="6.7">2</text>
<text x="179.9" y="6.7">3</text>
<text x="249.1" y="6.7">4</text>
<text x="318.2" y="6.7">5</text>
<text x="4.1" y="41.8">A</text>
<text x="416.8" y="41.8">A</text>
<text x="4.1" y="110.9">B</text>
<text x="416.8" y="110.9">B</text>
<text x="4.1" y="180.1">C</text>
<text x="416.8" y="180.1">C</text>
<text x="4.1" y="249.2">D</text>
<text x="416.8" y="249.2">D</text>
<text x="4.1" y="318.3">E</text>
<text x="416.8" y="318.3">E</text>
<text x="41.6" y="384.1">1</text>
<text x="110.8" y="384.1">2</text>
<text x="179.9" y="384.1">3</text>
<text x="249.1" y="384.1">4</text>
<text x="318.2" y="384.1">5</text>
</g>
<g font-size="3.2" fill="#000080">
<text x="165.5" y="17.5">R10</text>
<text x="183.1" y="17.5">R9</text>
<text x="165.5" y="20.6">10k</text>
<text x="183.1" y="20.6">470</text>
<text x="208.1" y="20.6">SW1</text>
<text x="70.1" y="26.1">ESP-32</text>
<text x="165.5" y="29.9">R5</text>
<text x="183.1" y="29.9">R6</text>
<text x="362.9" y="27.8">U3</text>
<text x="165.5" y="32.9">10k</text>
<text x="183.1" y="32.9">470</text>
<text x="208.1" y="32.9">SW2</text>
<text x="362.9" y="30.8">TP4056</text>
<text x="24.7" y="52.4">C1</text>
<text x="165.5" y="52.8">R8</text>
<text x="183.1" y="52.8">R7</text>
<text x="24.7" y="55.6">10uF</text>
<text x="165.5" y="55.9">10k</text>
<text x="183.1" y="55.9">470</text>
<text x="208.1" y="55.9">SW3</text>
<text x="165.5" y="65.1">R3</text>
<text x="183.1" y="65.1">R4</text>
<text x="287.5" y="63">U5</text>
<text x="165.5" y="68.2">10k</text>
<text x="183.1" y="68.2">470</text>
<text x="208.1" y="68.2">SW4</text>
<text x="280.1" y="66.6">BATTERY</text>
<text x="314.3" y="71.9">R14</text>
<text x="330.2" y="71.9">R11</text>
<text x="314.3" y="75">10k</text>
<text x="330.2" y="75">10k</text>
<text x="407.8" y="77.2">R15</text>
<text x="407.8" y="80.3">10k</text>
<text x="316.9" y="89.5">LED3</text>
<text x="334.8" y="89.5">LED4</text>
<text x="165.5" y="93.4">R27</text>
<text x="183.1" y="93.4">R28</text>
<text x="334.8" y="92.6">RED</text>
<text x="165.5" y="96.4">10k</text>
<text x="183.1" y="96.4">470</text>
<text x="208.1" y="96.4">SW5</text>
<text x="318.7" y="101.2" transform="rotate(-90 318.7 101.2)">GREEN</text>
<text x="18" y="147.1">220</text>
<text x="18" y="144.2">R12</text>
<text x="39.2" y="147.1">220</text>
<text x="39.2" y="144.2">R13</text>
<text x="291" y="147.2">AO3401</text>
<text x="291" y="144.1">Q77</text>
<text x="333" y="147.6">U1122</text>
<text x="175.8" y="152.7" transform="rotate(-90 175.8 152.7)">4.7k</text>
<text x="176.7" y="151.2">R25</text>
<text x="189.9" y="153.2" transform="rotate(-90 189.9 153.2)">4.7k</text>
<text x="190.9" y="151.2">R26</text>
<text x="257.9" y="154.3">10k</text>
<text x="257.9" y="151.1">R888</text>
<text x="271.3" y="155">1N5819</text>
<text x="271.3" y="151.8">D111</text>
<text x="333" y="150.8">SPX3819M5-L-3-3/TR</text>
<text x="22.6" y="166.5">led</text>
<text x="43.7" y="166.5">led</text>
<text x="101" y="167.1">C14</text>
<text x="191.9" y="166">C6</text>
<text x="299.5" y="167.4">R5844</text>
<text x="100.3" y="170.6">10nF</text>
<text x="191.9" y="169.1">2.2nF</text>
<text x="299.5" y="170.5">100k</text>
<text x="365.1" y="173.8">10uF</text>
<text x="377.5" y="172">1uF</text>
<text x="377.5" y="168.9">C2345</text>
<text x="362" y="177.7">C3333</text>
<text x="76.6" y="189.7">H1</text>
<text x="184.9" y="190.7">C12</text>
<text x="291" y="189.7">10uF</text>
<text x="291" y="186.5">C11111</text>
<text x="76.6" y="192.6">Header</text>
<text x="101" y="197.1">C13</text>
<text x="184.9" y="193.8">100nF</text>
<text x="99.4" y="200.6">100nF</text>
<text x="142.1" y="207.6">MPU-6050</text>
<text x="147.8" y="204.2">U6</text>
<text x="361.9" y="221.7">10k</text>
<text x="361.9" y="218.3">R20</text>
<text x="390.2" y="225.2">Q2</text>
<text x="390.2" y="228.6">2N7002T</text>
<text x="355.1" y="237" transform="rotate(90 355.1 237)">R18</text>
<text x="214.9" y="244.6">U1</text>
<text x="395.4" y="244.8">R19</text>
<text x="214.9" y="247.8">BMP280</text>
<text x="346.9" y="246.6" transform="rotate(-90 346.9 246.6)">R16</text>
<text x="350.4" y="247.5" transform="rotate(-90 350.4 247.5)">0</text>
<text x="354" y="247.5" transform="rotate(-90 354 247.5)">0</text>
<text x="361.9" y="251.7">Q1</text>
<text x="395.4" y="248.1">10k</text>
<text x="253.7" y="257.1">R24</text>
<text x="320.3" y="255.9">CP2102-GMR</text>
<text x="320.3" y="252.6">U2</text>
<text x="361.9" y="255">2N7002T</text>
<text x="144.6" y="262">1uF</text>
<text x="144.6" y="258.8">C5</text>
<text x="157.6" y="262.3">100nF</text>
<text x="158.4" y="258.8">C4</text>
<text x="251.9" y="260.6">10k</text>
<text x="25" y="267.3">5.1k</text>
<text x="25" y="264.1">R23</text>
<text x="67.4" y="267.2">0</text>
<text x="67.4" y="264.1">R21</text>
<text x="109.7" y="267.3">5.1k</text>
<text x="109.7" y="264.1">R22</text>
<text x="251.9" y="267.6">10k</text>
<text x="253.7" y="264.1">R17</text>
<text x="251.9" y="274.7">10k</text>
<text x="253.7" y="271.2">R2</text>
<text x="66.3" y="276.4">USB2</text>
<text x="167.9" y="281.7">R1</text>
<text x="167.9" y="284.9">10k</text>
<text x="66.4" y="305.3" transform="rotate(-90 66.4 305.3)">TYPE-C-16-PIN</text>
<text x="299.9" y="309.9">C2</text>
<text x="324.6" y="309.9">C3</text>
<text x="299.9" y="313.3">10uF</text>
<text x="324.6" y="313.3">100nF</text>
<text x="345.7" y="332.8">C7</text>
<text x="345.7" y="336.2">100nF</text>
</g>
<g font-size="3.2" fill="#00f">
<text x="202.6" y="22.7">1</text>
<text x="218.7" y="22.7">2</text>
<text x="202.6" y="35.1">1</text>
<text x="218.7" y="35.1">2</text>
<text x="50.7" y="36.8">1</text>
<text x="50.7" y="40.4">2</text>
<text x="54.2" y="38.6">GND</text>
<text x="86.7" y="38.6">GND</text>
<text x="95.4" y="40.4">37</text>
<text x="95.4" y="36.8">38</text>
<text x="347.2" y="38.6">4</text>
<text x="351.7" y="40">VCC</text>
<text x="372.2" y="40">BAT</text>
<text x="381" y="38.6">5</text>
<text x="50.7" y="43.9">3</text>
<text x="50.7" y="47.4">4</text>
<text x="54.2" y="42.1">3V3</text>
<text x="54.2" y="45.6">RST</text>
<text x="78.5" y="45.6">SCL/IO22</text>
<text x="86.1" y="42.1">IO23</text>
<text x="95.4" y="47.4">35</text>
<text x="95.4" y="43.9">36</text>
<text x="50.7" y="50.9">5</text>
<text x="54.2" y="49.2">I36/S_VP/A</text>
<text x="54.2" y="52.7">I39/S_VN/A</text>
<text x="77.8" y="52.7">RXD0/IO3</text>
<text x="78.1" y="49.2">TXD0/IO1</text>
<text x="95.4" y="50.9">34</text>
<text x="347.2" y="49.2">8</text>
<text x="351.7" y="50.6">CE</text>
<text x="374.6" y="52.4">EP</text>
<text x="381" y="50.9">9</text>
<text x="50.7" y="54.5">6</text>
<text x="50.7" y="58">7</text>
<text x="54.2" y="56.2">I34/A</text>
<text x="54.2" y="59.8">I35/A</text>
<text x="77.9" y="56.2">SDA/IO21</text>
<text x="95.4" y="54.5">33</text>
<text x="202.6" y="58">1</text>
<text x="218.7" y="58">2</text>
<text x="347.2" y="59.8">7</text>
<text x="381" y="59.8">1</text>
<text x="50.7" y="61.5">8</text>
<text x="50.7" y="65.1">9</text>
<text x="54.2" y="63.3">IO32/T9/A</text>
<text x="86.1" y="63.3">IO19</text>
<text x="95.4" y="65.1">30</text>
<text x="95.4" y="61.5">31</text>
<text x="351.7" y="61.2">CHRG#</text>
<text x="370" y="61.2">TEMP</text>
<text x="48.7" y="68.6">10</text>
<text x="54.2" y="66.8">IO33/T8/A</text>
<text x="54.2" y="70.3">IO25/DAC1/A</text>
<text x="86.1" y="66.8">IO18</text>
<text x="88.1" y="70.3">IO5</text>
<text x="95.4" y="68.6">29</text>
<text x="202.6" y="70.3">1</text>
<text x="218.7" y="70.3">2</text>
<text x="291.2" y="70.3">2</text>
<text x="347.2" y="70.3">6</text>
<text x="351.7" y="71.8">STDBY#</text>
<text x="369.5" y="71.8">PROG</text>
<text x="381" y="70.3">2</text>
<text x="48.7" y="72.1">11</text>
<text x="48.7" y="75.6">12</text>
<text x="54.2" y="73.9">IO26/DAC2/A</text>
<text x="54.2" y="77.4">IO27/T7/A</text>
<text x="86.1" y="77.4">IO16</text>
<text x="86.1" y="73.9">IO17</text>
<text x="95.4" y="75.6">27</text>
<text x="95.4" y="72.1">28</text>
<text x="287.7" y="75.6">1</text>
<text x="287.7" y="72.1">2</text>
<text x="291.2" y="73.9">1</text>
<text x="48.7" y="79.2">13</text>
<text x="48.7" y="82.7">14</text>
<text x="54.2" y="80.9">IO14/T6/A</text>
<text x="79.1" y="80.9">A/T0/IO4</text>
<text x="95.4" y="82.7">25</text>
<text x="95.4" y="79.2">26</text>
<text x="366.2" y="80.6" transform="rotate(-90 366.2 80.6)">GND</text>
<text x="48.7" y="86.2">15</text>
<text x="48.7" y="89.7">16</text>
<text x="54.2" y="84.5">IO12/T5/A</text>
<text x="54.2" y="88">GND</text>
<text x="79.1" y="88">A/T3/IO2</text>
<text x="79.1" y="84.5">A/T2/IO0</text>
<text x="95.4" y="89.7">23</text>
<text x="95.4" y="86.2">24</text>
<text x="364.8" y="85.1" transform="rotate(-90 364.8 85.1)">3</text>
<text x="54.2" y="91.5">IO13/T4/A</text>
<text x="77.1" y="91.5">A/T1/IO15</text>
<text x="202.6" y="98.6">1</text>
<text x="218.7" y="98.6">2</text>
<text x="149.6" y="150.1" transform="rotate(-90 149.6 150.1)">25</text>
<text x="131.9" y="158.5">1</text>
<text x="135.4" y="160.3">CLKIN</text>
<text x="151" y="159.8" transform="rotate(-90 151 159.8)">GND</text>
<text x="157.7" y="160.3">SDA</text>
<text x="166" y="158.5">24</text>
<text x="322.5" y="158.5">1</text>
<text x="327" y="159.9">IN</text>
<text x="131.9" y="162.1">2</text>
<text x="131.9" y="165.6">3</text>
<text x="135.4" y="163.8">NC</text>
<text x="135.4" y="167.4">NC</text>
<text x="155.9" y="167.4">RESV</text>
<text x="158.4" y="163.8">SCL</text>
<text x="166" y="165.6">22</text>
<text x="166" y="162.1">23</text>
<text x="322.5" y="165.6">2</text>
<text x="327" y="167">GND</text>
<text x="336.5" y="163.5">OUT</text>
<text x="345.7" y="162.1">5</text>
<text x="131.9" y="169.1">4</text>
<text x="131.9" y="172.6">5</text>
<text x="135.4" y="170.9">NC</text>
<text x="155.9" y="170.9">RESV</text>
<text x="166" y="172.6">20</text>
<text x="166" y="169.1">21</text>
<text x="322.5" y="172.6">3</text>
<text x="337.2" y="170.5">BYP</text>
<text x="345.7" y="169.1">4</text>
<text x="131.9" y="176.2">6</text>
<text x="131.9" y="179.7">7</text>
<text x="135.4" y="174.4">NC</text>
<text x="135.4" y="177.9">AUX_DA</text>
<text x="153.6" y="174.4">CPOUT</text>
<text x="155.9" y="177.9">RESV</text>
<text x="166" y="176.2">19</text>
<text x="327" y="174.1">EN</text>
<text x="131.9" y="183.2">8</text>
<text x="135.4" y="181.5">AUX_CL</text>
<text x="135.4" y="185">VLOGIC</text>
<text x="159.9" y="185">NC</text>
<text x="166" y="183.2">17</text>
<text x="61.4" y="186.9" transform="rotate(-90 61.4 186.9)">4</text>
<text x="63.1" y="190.4" transform="rotate(-90 63.1 190.4)">4</text>
<text x="64.9" y="186.9" transform="rotate(-90 64.9 186.9)">3</text>
<text x="66.7" y="190.4" transform="rotate(-90 66.7 190.4)">3</text>
<text x="68.4" y="186.9" transform="rotate(-90 68.4 186.9)">2</text>
<text x="70.2" y="190.4" transform="rotate(-90 70.2 190.4)">2</text>
<text x="72" y="186.9" transform="rotate(-90 72 186.9)">1</text>
<text x="73.7" y="190.4" transform="rotate(-90 73.7 190.4)">1</text>
<text x="129.8" y="190.3">10</text>
<text x="131.9" y="186.8">9</text>
<text x="135.4" y="188.5">AD0</text>
<text x="159.9" y="188.5">NC</text>
<text x="166" y="190.3">15</text>
<text x="166" y="186.8">16</text>
<text x="129.8" y="193.8">11</text>
<text x="129.8" y="197.3">12</text>
<text x="135.4" y="192.1">REGOUT</text>
<text x="135.4" y="195.6">FSYNC</text>
<text x="159.9" y="195.6">NC</text>
<text x="159.9" y="192.1">NC</text>
<text x="166" y="193.8">14</text>
<text x="135.4" y="199.1">INT</text>
<text x="199.1" y="252">8</text>
<text x="203.6" y="253.4">VDD</text>
<text x="223.1" y="253.4">GND</text>
<text x="232.8" y="252">1</text>
<text x="199.1" y="259.1">7</text>
<text x="203.6" y="260.5">GND</text>
<text x="223.8" y="260.5">CSB</text>
<text x="232.8" y="259.1">2</text>
<text x="338.3" y="263" transform="rotate(-90 338.3 263)">29</text>
<text x="341.8" y="263" transform="rotate(-90 341.8 263)">28</text>
<text x="345.4" y="263" transform="rotate(-90 345.4 263)">27</text>
<text x="348.9" y="263" transform="rotate(-90 348.9 263)">26</text>
<text x="352.4" y="263" transform="rotate(-90 352.4 263)">25</text>
<text x="356" y="263" transform="rotate(-90 356 263)">24</text>
<text x="359.5" y="263" transform="rotate(-90 359.5 263)">23</text>
<text x="363" y="263" transform="rotate(-90 363 263)">22</text>
<text x="199.1" y="266.1">6</text>
<text x="203.6" y="267.5">VDDIO</text>
<text x="224.4" y="267.5">SDI</text>
<text x="232.8" y="266.1">3</text>
<text x="339.7" y="269.4" transform="rotate(-90 339.7 269.4)">EP</text>
<text x="199.1" y="273.2">5</text>
<text x="203.6" y="274.6">SDO</text>
<text x="223.8" y="274.6">SCK</text>
<text x="232.8" y="273.2">4</text>
<text x="343.3" y="272" transform="rotate(-90 343.3 272)">DTR</text>
<text x="346.8" y="272.2" transform="rotate(-90 346.8 272.2)">DSR</text>
<text x="350.3" y="272" transform="rotate(-90 350.3 272)">TXD</text>
<text x="353.8" y="272.3" transform="rotate(-90 353.8 272.3)">RXD</text>
<text x="357.4" y="271.8" transform="rotate(-90 357.4 271.8)">RTS</text>
<text x="360.9" y="271.8" transform="rotate(-90 360.9 271.8)">CTS</text>
<text x="364.4" y="270" transform="rotate(-90 364.4 270)">NC</text>
<text x="64.9" y="277.1" transform="rotate(-90 64.9 277.1)">1</text>
<text x="324.3" y="278.5">1</text>
<text x="328.8" y="279.9">DCD</text>
<text x="372.2" y="279.9">NC</text>
<text x="379.2" y="278.5">21</text>
<text x="48.6" y="283.8">A4</text>
<text x="48.6" y="287.3">A5</text>
<text x="54.2" y="285.5">VBUS</text>
<text x="67.5" y="285.5">VBUS</text>
<text x="77.8" y="287.3">B8</text>
<text x="77.8" y="283.8">B9</text>
<text x="324.3" y="282">2</text>
<text x="324.3" y="285.5">3</text>
<text x="328.8" y="283.4">RI</text>
<text x="328.8" y="286.9">GND</text>
<text x="372.2" y="286.9">NC</text>
<text x="372.2" y="283.4">NC</text>
<text x="379.2" y="285.5">19</text>
<text x="379.2" y="282">20</text>
<text x="48.6" y="290.8">A6</text>
<text x="54.2" y="289.1">CC1</text>
<text x="54.2" y="292.6">DP1</text>
<text x="67.6" y="289.1">SBU2</text>
<text x="69.5" y="292.6">DN2</text>
<text x="77.8" y="290.8">B7</text>
<text x="324.3" y="289.1">4</text>
<text x="324.3" y="292.6">5</text>
<text x="328.8" y="290.5">D+</text>
<text x="372.2" y="290.5">NC</text>
<text x="379.2" y="292.6">17</text>
<text x="379.2" y="289.1">18</text>
<text x="48.6" y="294.4">A7</text>
<text x="48.6" y="297.9">A8</text>
<text x="54.2" y="296.1">DN1</text>
<text x="54.2" y="299.6">SBU1</text>
<text x="69.9" y="299.6">CC2</text>
<text x="69.9" y="296.1">DP2</text>
<text x="77.8" y="297.9">B5</text>
<text x="77.8" y="294.4">B6</text>
<text x="324.3" y="296.1">6</text>
<text x="324.3" y="299.6">7</text>
<text x="328.8" y="294">D-</text>
<text x="328.8" y="297.5">VDD</text>
<text x="372.2" y="297.5">NC</text>
<text x="372.2" y="294">NC</text>
<text x="379.2" y="299.6">15</text>
<text x="379.2" y="296.1">16</text>
<text x="48.6" y="301.4">A9</text>
<text x="54.2" y="303.2">VBUS</text>
<text x="67.5" y="303.2">VBUS</text>
<text x="77.8" y="301.4">B4</text>
<text x="328.8" y="301.1">REGIN</text>
<text x="372.2" y="301.1">NC</text>
<text x="341.8" y="317.9" transform="rotate(-90 341.8 317.9)">8</text>
<text x="343.3" y="313.4" transform="rotate(-90 343.3 313.4)">VBUS</text>
<text x="345.4" y="317.9" transform="rotate(-90 345.4 317.9)">9</text>
<text x="346.8" y="313.4" transform="rotate(-90 346.8 313.4)">RST#</text>
<text x="350.3" y="313.4" transform="rotate(-90 350.3 313.4)">NC</text>
<text x="353.8" y="313.4" transform="rotate(-90 353.8 313.4)">SUSPEND#</text>
<text x="357.4" y="313.4" transform="rotate(-90 357.4 313.4)">SUSPEND</text>
<text x="360.9" y="313.4" transform="rotate(-90 360.9 313.4)">NC</text>
<text x="364.4" y="313.4" transform="rotate(-90 364.4 313.4)">NC</text>
<text x="348.9" y="319.9" transform="rotate(-90 348.9 319.9)">10</text>
<text x="352.4" y="319.9" transform="rotate(-90 352.4 319.9)">11</text>
<text x="356" y="319.9" transform="rotate(-90 356 319.9)">12</text>
<text x="359.5" y="319.9" transform="rotate(-90 359.5 319.9)">13</text>
<text x="363" y="319.9" transform="rotate(-90 363 319.9)">14</text>
</g>
<g font-size="3.2">
<text x="166" y="179.7">18</text>
<text x="157.2" y="181.5">GND</text>
<text x="48.6" y="280.2">A1</text>
<text x="77.8" y="280.2">B12</text>
<text x="54.2" y="282">GND</text>
<text x="69" y="282">GND</text>
<text x="46.5" y="304.9">A12</text>
<text x="77.8" y="304.9">B1</text>
<text x="54.2" y="306.7">GND</text>
<text x="69" y="306.7">GND</text>
</g>
<g font-size="3.2" fill="#f00">
<text x="166" y="197.3">13</text>
<text x="157.4" y="199.1">VDD</text>
</g>
<g font-size="1.4" fill="#238d23">
<text x="282.6" y="143">G</text>
<text x="286.8" y="139.8">D</text>
<text x="286.8" y="147.2">S</text>
</g>
</svg>
